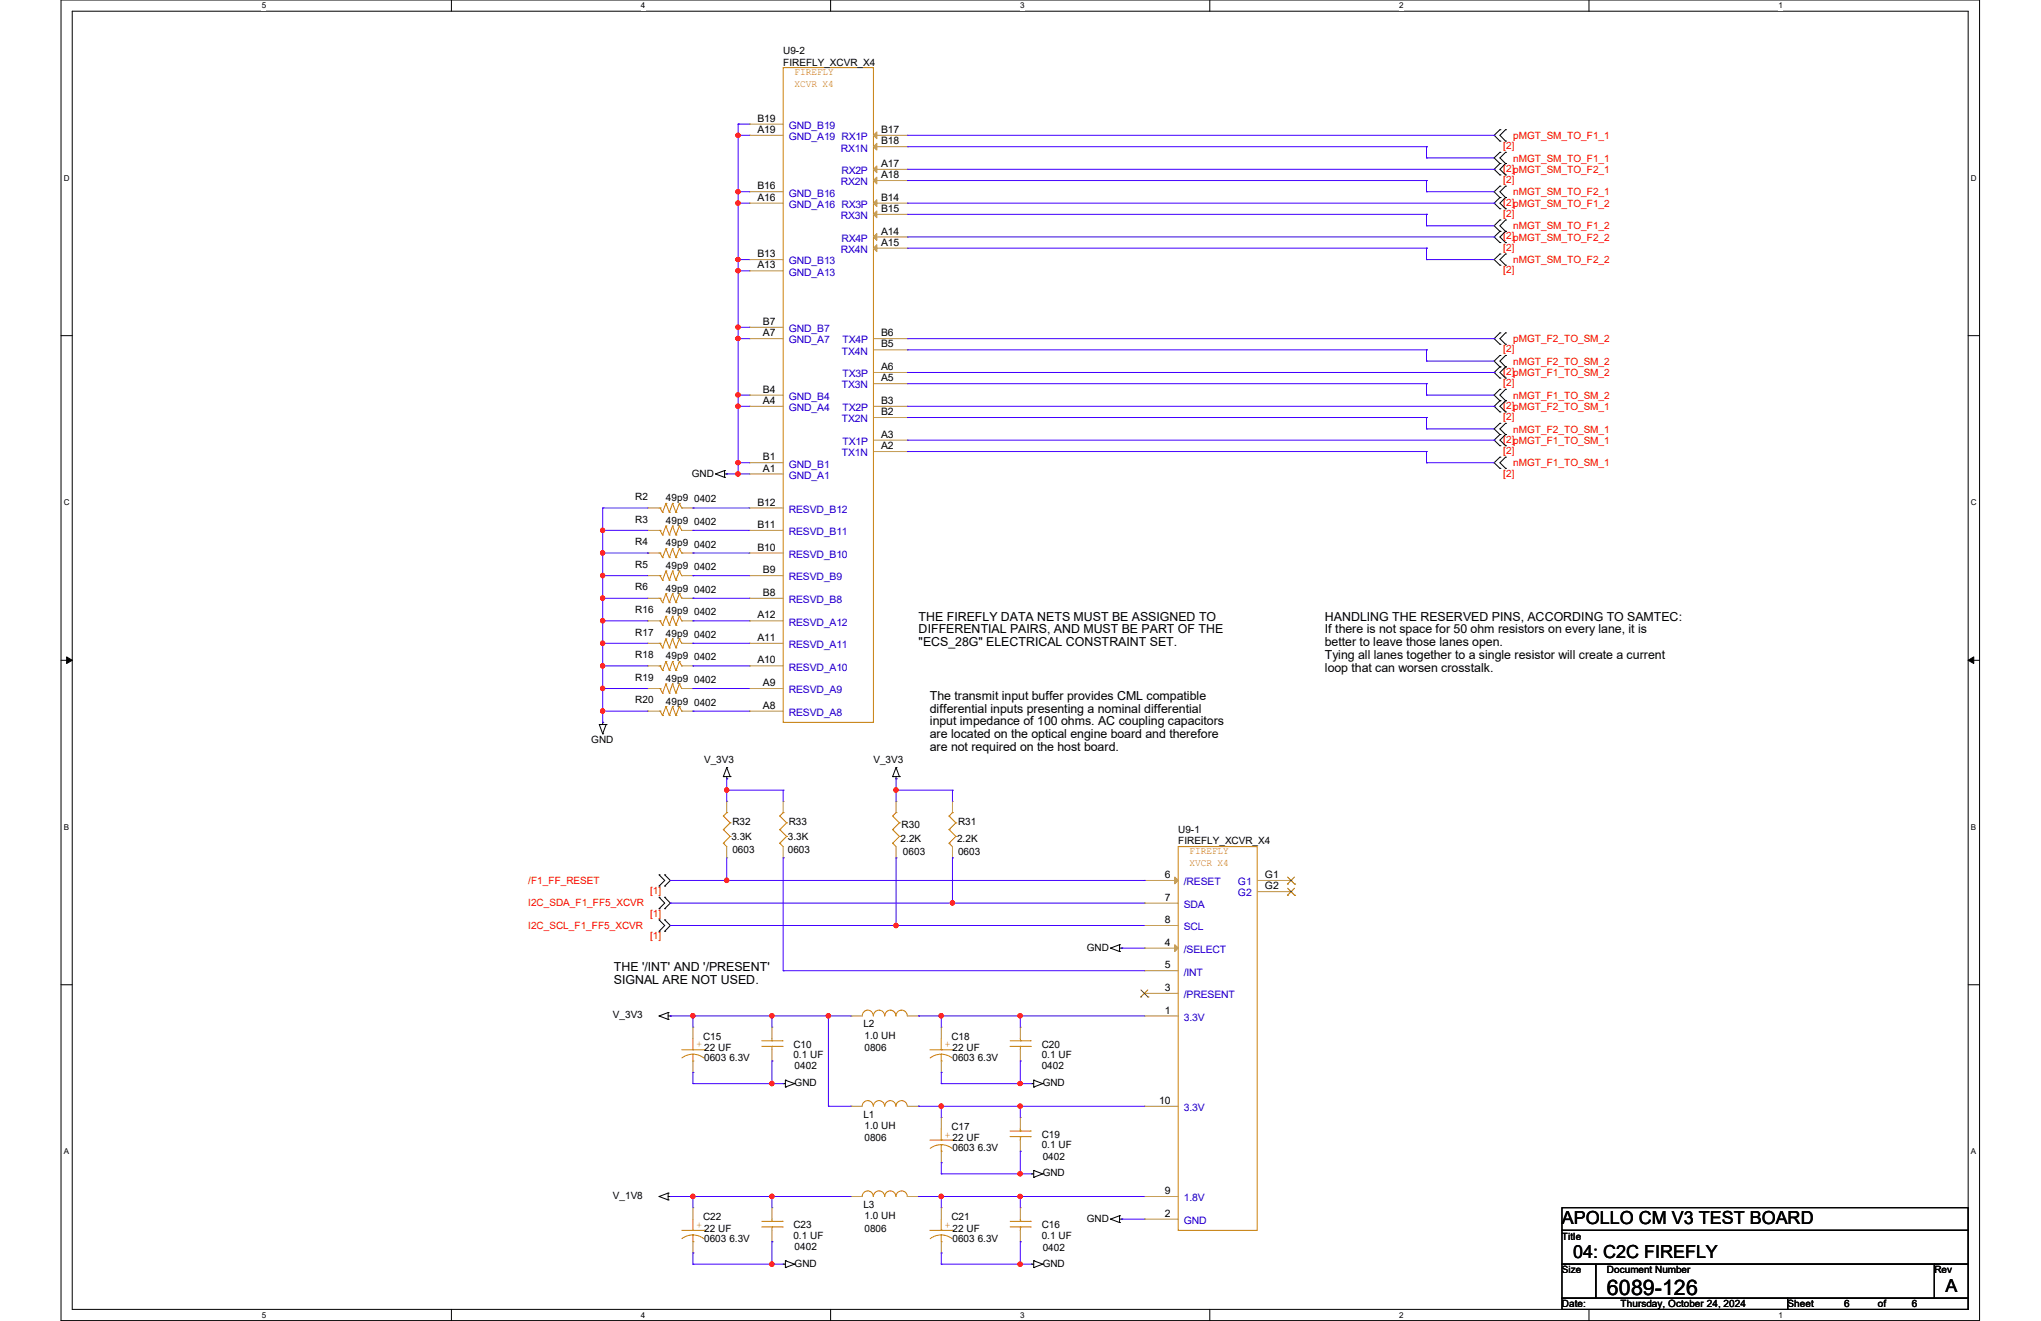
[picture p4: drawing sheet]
<svg xmlns="http://www.w3.org/2000/svg" width="432mm" height="279mm" viewBox="0 0 432 279" stroke-linecap="round" stroke-linejoin="round" font-family="sans-serif">
<path d="M12.9 0h405.9v279.3h-405.9zM15.3 2.4h401.1v274.5h-401.1z" fill="none" stroke="#000" stroke-width=".21"/>
<g fill="#fff">
<path d="M55.4 .3h.9v1.9h-.9z"/>
<path d="M55.4 277.2h.9v1.9h-.9z"/>
</g>
<path d="M95.5 0v2.4M95.5 276.9v2.4" fill="none" stroke="#000" stroke-width=".21"/>
<g fill="#fff">
<path d="M135.6 .3h.9v1.9h-.9z"/>
<path d="M135.6 277.2h.9v1.9h-.9z"/>
</g>
<path d="M175.7 0v2.4M175.7 276.9v2.4" fill="none" stroke="#000" stroke-width=".21"/>
<g fill="#fff">
<path d="M215.8 .3h.9v1.9h-.9z"/>
<path d="M215.8 277.2h.9v1.9h-.9z"/>
</g>
<path d="M255.9 0v2.4M255.9 276.9v2.4" fill="none" stroke="#000" stroke-width=".21"/>
<g fill="#fff">
<path d="M296 .3h1v1.9h-1z"/>
<path d="M296 277.2h1v1.9h-1z"/>
</g>
<path d="M336.2 0v2.4M336.2 276.9v2.4" fill="none" stroke="#000" stroke-width=".21"/>
<g fill="#fff">
<path d="M376.3 .3h.9v1.9h-.9z"/>
<path d="M376.3 277.2h.9v1.9h-.9z"/>
<path d="M13.5 36.7h1.2v1.9h-1.2z"/>
<path d="M417 36.7h1.2v1.9h-1.2z"/>
<path d="M13.5 105.3h1.2v1.9h-1.2z"/>
<path d="M417 105.3h1.2v1.9h-1.2z"/>
</g>
<path d="M12.9 71h2.4M416.4 71h2.4" fill="none" stroke="#000" stroke-width=".21"/>
<g fill="#fff">
<path d="M13.5 173.9h1.1v2h-1.1z"/>
<path d="M417 173.9h1.1v2h-1.1z"/>
</g>
<path d="M12.9 139.7h2.4M416.4 139.7h2.4" fill="none" stroke="#000" stroke-width=".21"/>
<path d="M14.1 138.9l1.2 .8-1.2 .6zM416.4 139.7l1.2-.8v1.4z" fill="#000" stroke="#000" stroke-width=".21"/>
<g fill="#fff">
<path d="M13.5 242.6h1.1v1.9h-1.1z"/>
<path d="M417 242.6h1.1v1.9h-1.1z"/>
</g>
<g fill="none" stroke="#000" stroke-width=".21">
<path d="M317.3 27.4h.1M317.3 29.8h.1M317.3 32.2h.1M317.3 34.6h.1M317.3 37h.1M317.3 39.4h.1M317.3 27.4l-1.2 1.2 1.2 1.2M317.3 32.2l-1.2 1.2 1.2 1.2M317.3 34.6l-1.2 1.2 1.2 1.2M317.3 39.4l-1.2 1.2 1.2 1.2M318.5 29.8h.1M318.5 27.4h.1"/>
<path d="M318.5 34.6h.1M318.5 32.2h.1M318.5 37h.1M318.5 39.4h.1M318.5 27.4l-1.2 1.2 1.2 1.2M318.5 32.2l-1.2 1.2 1.2 1.2M318.5 34.6l-1.2 1.2 1.2 1.2M318.5 39.4l-1.2 1.2 1.2 1.2M317.3 41.8h.1M317.3 44.2h.1M317.3 46.5h.1M317.3 48.9h.1"/>
<path d="M317.3 51.3h.1M317.3 53.7h.1M317.3 56.1h.1M317.3 41.8l-1.2 1.2 1.2 1.2M317.3 46.5l-1.2 1.3 1.2 1.1M317.3 48.9l-1.2 1.2 1.2 1.2M317.3 53.7l-1.2 1.2 1.2 1.2M318.5 41.8h.1M318.5 44.2h.1M318.5 48.9h.1M318.5 46.5h.1M318.5 51.3h.1"/>
<path d="M318.5 56.1h.1M318.5 53.7h.1M318.5 41.8l-1.2 1.2 1.2 1.2M318.5 46.5l-1.2 1.3 1.2 1.1M318.5 48.9l-1.2 1.2 1.2 1.2M318.5 53.7l-1.2 1.2 1.2 1.2M317.3 70.4h.1M317.3 72.8h.1M317.3 75.2h.1M317.3 77.6h.1M317.3 80h.1M317.3 70.4l-1.2 1.2 1.2 1.2"/>
<path d="M317.3 75.2l-1.2 1.2 1.2 1.2M317.3 77.6l-1.2 1.2 1.2 1.2M318.5 72.8h.1M318.5 70.4h.1M318.5 77.6h.1M318.5 75.2h.1M318.5 80h.1M318.5 70.4l-1.2 1.2 1.2 1.2M318.5 75.2l-1.2 1.2 1.2 1.2M318.5 77.6l-1.2 1.2 1.2 1.2M153.3 99.5h.1M153.3 99.5v1.5"/>
<path d="M153.3 99.5l-1.9 .7M317.3 82.3h.1M317.3 84.8h.1M317.3 87.1h.1M317.3 89.5h.1M317.3 91.9h.1M317.3 94.3h.1M317.3 96.7h.1M317.3 99.1h.1M317.3 82.3l-1.2 1.3 1.2 1.2M317.3 84.8l-1.2 1.1 1.2 1.2M317.3 89.5l-1.2 1.2 1.2 1.2"/>
<path d="M317.3 91.9l-1.2 1.2 1.2 1.2M317.3 96.7l-1.2 1.2 1.2 1.2M318.5 84.8h.1M318.5 82.3h.1M318.5 87.1h.1M318.5 91.9h.1M318.5 89.5h.1M318.5 94.3h.1M318.5 99.1h.1M318.5 96.7h.1M318.5 82.3l-1.2 1.3 1.2 1.2M318.5 84.8l-1.2 1.1 1.2 1.2"/>
<path d="M318.5 89.5l-1.2 1.2 1.2 1.2M318.5 91.9l-1.2 1.2 1.2 1.2M318.5 96.7l-1.2 1.2 1.2 1.2M151.4 100.2h.1M151.4 100.2l1.9 .8M153.3 101h.1M153.3 100.2h.5M153.8 100.2h.1M126.8 153.2h.1M126.8 153.2h1.4M126.8 153.2l.7 2M127.5 152.8h.1"/>
<path d="M127.5 155.2h.1M127.5 152.8v.4M128.2 153.2h.1M128.2 153.2l-.7 2M153 164.3h.1M153 164.3h1.5M153.8 164.7h.1M153.8 162.3h.1M153.8 164.3v.4M153.8 162.3l-.8 2M153.8 162.3l.7 2M154.5 164.3h.1"/>
<path d="M188.8 164.3h.1M188.8 164.3h1.5M189.6 164.7h.1M189.6 162.3h.1M189.6 164.3v.4M189.6 162.3l.7 2M189.6 162.3l-.8 2M190.3 164.3h.1M139.4 187.4h.1M139.4 185h.1M139.4 192.2h.1M139.4 189.8h.1"/>
<path d="M139.4 197h.1M139.4 194.6h.1M139.4 185l1.2 1.2-1.2 1.2M139.4 189.8l1.2 1.2-1.2 1.2M139.4 194.6l1.2 1.1-1.2 1.3M140.6 185h.1M140.6 187.4h.1M140.6 189.8h.1M140.6 192.2h.1M140.6 194.6h.1M140.6 197h.1M140.6 185l1.2 1.2-1.2 1.2"/>
<path d="M140.6 189.8l1.2 1.2-1.2 1.2M140.6 194.6l1.2 1.1-1.2 1.3M236.9 199.8h.1M236.9 199.8v1.5M236.9 199.8l-2 .7M12.9 208.3h2.4M139.4 214.9h.1M139.4 214.9l2 .7M141.4 215.6h.1M141.4 214.2h.1M141.4 214.2v1.4M141.4 214.9h.4"/>
<path d="M141.4 214.2l-2 .7M141.8 214.9h.1M234.9 200.5h.1M234.9 200.5l2 .8M236.9 201.3h.1M236.9 200.5h.4M237.3 200.5h.1M416.4 208.3h2.4M165.7 229.2h.1M165.7 229.2h.5M166.2 229.9h.1M166.2 228.5h.1"/>
<path d="M166.2 228.5v1.4M166.2 228.5l1.9 .7M168.1 229.2h.1M168.1 229.2l-1.9 .7M218.2 229.2h.1M218.2 229.2h.5M218.7 229.9h.1M218.7 228.5h.1M218.7 228.5v1.4M218.7 228.5l1.9 .7M220.6 229.2h.1M220.6 229.2l-1.9 .7"/>
<path d="M139.4 253.1h.1M139.4 253.1l2 .7M141.4 253.8h.1M141.4 252.3h.1M141.4 252.3v1.5M141.4 253.1h.4M141.4 252.3l-2 .8M141.8 253.1h.1M218.2 248.3h.1M218.2 248.3h.5M218.7 249h.1M218.7 247.6h.1"/>
<path d="M218.7 247.6v1.4M218.7 247.6l1.9 .7M220.6 248.3h.1M220.6 248.3l-1.9 .7M234.9 257.9h.1M234.9 257.9l2 .7M236.9 258.6h.1M236.9 257.1h.1M236.9 257.1v1.5M236.9 257.9h.4M236.9 257.1l-2 .8M237.3 257.9h.1"/>
<path d="M330.5 255.4h85.9v4.8h-85.9zM165.7 267.4h.1M165.7 267.4h.5M166.2 268.1h.1M166.2 266.7h.1M166.2 266.7v1.4M166.2 266.7l1.9 .7M168.1 267.4h.1M168.1 267.4l-1.9 .7M218.2 267.4h.1M218.2 267.4h.5M218.7 268.1h.1"/>
<path d="M218.7 266.7h.1M218.7 266.7v1.4M218.7 266.7l1.9 .7M220.6 267.4h.1M220.6 267.4l-1.9 .7M330.5 260.2h85.9v7.2h-85.9zM330.5 267.4h7.1v7.2h-7.1zM330.5 274.6h47.7v2.3h-47.7zM337.6 267.4h71.6v7.2h-71.6zM378.2 274.6h38.2v2.3h-38.2zM409.2 267.4h7.2v7.2h-7.2z"/>
</g>
<g fill="none" stroke="#cc8006" stroke-width=".21">
<path d="M165.7 14.3h19.1v138.5h-19.1zM139.4 112.2h.3M139.4 117h.3M139.4 107.4h.3M139.7 112.2h.1M139.7 117h.1M139.7 107.4h.1M139.7 112.2l.5 1M139.7 117l.5 .9M139.7 107.4l.5 1M140.2 113.2h.1M140.2 117.9h.1"/>
<path d="M140.2 108.4h.1M140.9 111.3h.1M140.9 116h.1M140.9 106.5h.1M140.9 111.3l-.7 1.9M140.9 111.3l.7 1.9M140.9 116l-.7 1.9M140.9 116l.7 1.9M140.9 106.5l-.7 1.9M140.9 106.5l.7 1.9M141.6 113.2h.1M141.6 117.9h.1"/>
<path d="M141.6 108.4h.1M142.3 111.3h.1M142.3 116h.1M142.3 106.5h.1M142.3 111.3l-.7 1.9M142.3 111.3l.7 1.9M142.3 116l-.7 1.9M142.3 116l.7 1.9M142.3 106.5l-.7 1.9M142.3 106.5l.7 1.9M143 113.2h.1M143 117.9h.1"/>
<path d="M143 108.4h.1M143.7 111.3h.1M143.7 116h.1M143.7 106.5h.1M143.7 111.3l-.7 1.9M143.7 111.3l.5 .9M143.7 116l-.7 1.9M143.7 116l.5 1M143.7 106.5l-.7 1.9M143.7 106.5l.5 .9M144.2 112.2h.1M144.2 117h.1"/>
<path d="M144.2 107.4h.1M139.4 131.3h.3M139.4 136.1h.3M139.4 121.8h.3M139.4 126.5h.3M139.7 131.3h.1M139.7 136.1h.1M139.7 121.8h.1M139.7 126.5h.1M139.7 131.3l.5 .9M139.7 136.1l.5 .9M139.7 121.8l.5 .9"/>
<path d="M139.7 126.5l.5 1M140.2 132.2h.1M140.2 137h.1M140.2 122.7h.1M140.2 127.5h.1M140.9 130.3h.1M140.9 135.1h.1M140.9 120.8h.1M140.9 139.9h.1M140.9 125.6h.1M140.9 130.3l-.7 1.9M140.9 130.3l.7 1.9"/>
<path d="M140.9 135.1l-.7 1.9M140.9 135.1l.7 1.9M140.9 120.8l-.7 1.9M140.9 120.8l.7 1.9M140.9 139.9l-.7 1.9M140.9 139.9l.7 1.9M140.9 125.6l-.7 1.9M140.9 125.6l.7 1.9M141.6 132.2h.1M141.6 137h.1M141.6 122.7h.1M141.6 127.5h.1"/>
<path d="M142.3 130.3h.1M142.3 135.1h.1M142.3 120.8h.1M142.3 139.9h.1M142.3 125.6h.1M142.3 130.3l-.7 1.9M142.3 130.3l.7 1.9M142.3 135.1l-.7 1.9M142.3 135.1l.7 1.9M142.3 120.8l-.7 1.9M142.3 120.8l.7 1.9M142.3 139.9l-.7 1.9"/>
<path d="M142.3 139.9l.7 1.9M142.3 125.6l-.7 1.9M142.3 125.6l.7 1.9M143 132.2h.1M143 137h.1M143 122.7h.1M143 127.5h.1M143.7 130.3h.1M143.7 135.1h.1M143.7 120.8h.1M143.7 139.9h.1M143.7 125.6h.1"/>
<path d="M143.7 130.3l-.7 1.9M143.7 130.3l.5 1M143.7 135.1l-.7 1.9M143.7 135.1l.5 1M143.7 120.8l-.7 1.9M143.7 120.8l.5 1M143.7 139.9l-.7 1.9M143.7 139.9l.5 .9M143.7 125.6l-.7 1.9M143.7 125.6l.5 .9M144.2 131.3h.1M144.2 136.1h.1"/>
<path d="M144.2 121.8h.1M144.2 126.5h.1M139.4 145.6h.3M139.4 150.4h.3M139.4 140.8h.3M139.7 145.6h.1M139.7 150.4h.1M139.7 140.8h.1M139.7 145.6l.5 1M139.7 150.4l.5 .9M139.7 140.8l.5 1M140.2 146.6h.1"/>
<path d="M140.2 151.3h.1M140.2 141.8h.1M140.9 144.7h.1M140.9 149.4h.1M140.9 144.7l-.7 1.9M140.9 144.7l.7 1.9M140.9 149.4l-.7 1.9M140.9 149.4l.7 1.9M141.6 146.6h.1M141.6 151.3h.1M141.6 141.8h.1M142.3 144.7h.1"/>
<path d="M142.3 149.4h.1M142.3 144.7l-.7 1.9M142.3 144.7l.7 1.9M142.3 149.4l-.7 1.9M142.3 149.4l.7 1.9M143 146.6h.1M143 151.3h.1M143 141.8h.1M143.7 144.7h.1M143.7 149.4h.1M143.7 144.7l-.7 1.9M143.7 144.7l.5 .9"/>
<path d="M143.7 149.4l-.7 1.9M143.7 149.4l.5 1M144.2 145.6h.1M144.2 150.4h.1M144.2 140.8h.1M153 178.4h.1M153 175.5h.1M153 172.6h.1M153 178.4l.8 .7M153 175.5l1.5 1.4M153 172.6l1.5 1.4M153.8 171.9h.1"/>
<path d="M153.8 171.9l-.8 .7M154.5 176.9h.1M154.5 174h.1M154.5 176.9l-1.5 1.5M154.5 174l-1.5 1.5M165 178.4h.1M165 175.5h.1M165 172.6h.1M165 178.4l.7 .7M165 175.5l1.4 1.4M165 172.6l1.4 1.4M165.7 171.9h.1"/>
<path d="M165.7 171.9l-.7 .7M166.4 176.9h.1M166.4 174h.1M166.4 176.9l-1.4 1.5M166.4 174l-1.4 1.5M188.8 178.4h.1M188.8 175.5h.1M188.8 172.6h.1M188.8 178.4l.8 .7M188.8 175.5l1.5 1.4M188.8 172.6l1.5 1.4M189.6 171.9h.1"/>
<path d="M189.6 171.9l-.8 .7M190.3 176.9h.1M190.3 174h.1M190.3 176.9l-1.5 1.5M190.3 174l-1.5 1.5M200.8 178.4h.1M200.8 175.5h.1M200.8 172.6h.1M200.8 178.4l.7 .7M200.8 175.5l1.4 1.4M200.8 172.6l1.4 1.4M201.5 171.9h.1"/>
<path d="M201.5 171.9l-.7 .7M202.2 176.9h.1M202.2 174h.1M202.2 176.9l-1.4 1.5M202.2 174l-1.4 1.5M249.3 179.1h16.7v81.1h-16.7zM146.6 219.6v2.4M163.3 219.6v.5M184.7 214.9a1.17 1.17 0 0 0-1.1-1.2 1.17 1.17 0 0 0-1.2 1.2M189.5 214.9a1.19 1.19 0 0 0-1.2-1.2 1.19 1.19 0 0 0-1.1 1.2 1.19 1.19 0 0 0-1.2-1.2 1.19 1.19 0 0 0-1.2 1.2M191.9 214.9a1.19 1.19 0 0 0-1.1-1.2 1.19 1.19 0 0 0-1.2 1.2M199.1 219.6v2.4"/>
<path d="M215.9 219.6v.5M144.2 222h4.8M146.6 224.4h.1M146.6 222h.1M146.6 223l1 .1 1.3 .7M146.6 223l-1 .1-1.3 .7M146.6 223v1.4M149 222h.1M161.2 221.3h4.3M161.2 220.1h4.3M163.3 220.1h.1M163.3 221.3h.1"/>
<path d="M163.3 221.3v.7M165.5 221.3h.1M165.5 220.1h.1M182.4 234a1.16 1.16 0 0 1 1.2-1.2 1.16 1.16 0 0 1 1.1 1.2M184.8 234a1.19 1.19 0 0 1 1.2-1.2 1.19 1.19 0 0 1 1.2 1.2 1.19 1.19 0 0 1 1.1-1.2 1.19 1.19 0 0 1 1.2 1.2M189.6 234a1.19 1.19 0 0 1 1.2-1.2 1.19 1.19 0 0 1 1.1 1.2M196.7 222h4.8M199.1 224.4h.1M199.1 222h.1M199.1 223l1 .1 1.3 .7M199.1 223l-1 .1-1.3 .7M199.1 223v1.4"/>
<path d="M199.1 238.8v2.3M201.5 222h.1M213.7 221.3h4.3M213.7 220.1h4.3M213.7 239.2h4.3M215.9 220.1h.1M215.9 221.3h.1M215.9 239.2h.1M215.9 221.3v.7M215.9 238.8v.4M218 221.3h.1M218 220.1h.1"/>
<path d="M218 239.2h.1M146.6 257.9v2.3M161.2 259.5h4.3M161.2 258.3h4.3M163.3 258.3h.1M163.3 259.5h.1M163.3 257.9v.4M163.3 259.5v.7M165.5 259.5h.1M165.5 258.3h.1M184.7 253.1a1.16 1.16 0 0 0-1.1-1.2 1.16 1.16 0 0 0-1.2 1.2M189.5 253.1a1.19 1.19 0 0 0-1.2-1.2 1.19 1.19 0 0 0-1.1 1.2 1.19 1.19 0 0 0-1.2-1.2 1.19 1.19 0 0 0-1.2 1.2"/>
<path d="M191.9 253.1a1.19 1.19 0 0 0-1.1-1.2 1.19 1.19 0 0 0-1.2 1.2M196.7 241.1h4.8M199.1 243.5h.1M199.1 241.1h.1M199.1 242.1l1.5 .3 .8 .5M199.1 242.1l-1 .1-1.3 .7M199.1 242.1v1.4M199.1 257.9v2.3M201.5 241.1h.1M213.7 259.5h4.3M213.7 258.3h4.3M213.7 240.4h4.3"/>
<path d="M215.9 258.3h.1M215.9 259.5h.1M215.9 240.4h.1M215.9 240.4v.7M215.9 257.9v.4M215.9 259.5v.7M218 259.5h.1M218 258.3h.1M218 240.4h.1M144.2 260.2h4.8M146.6 262.6h.1M146.6 260.2h.1"/>
<path d="M146.6 261.2l1.5 .3 .8 .5M146.6 261.2l-1 .1-1.3 .7M146.6 261.2v1.4M149 260.2h.1M196.7 260.2h4.8M199.1 262.6h.1M199.1 260.2h.1M199.1 261.2l1.5 .3 .8 .5M199.1 261.2l-1 .1-1.3 .7M199.1 261.2v1.4M201.5 260.2h.1"/>
</g>
<g fill="none" stroke="#a84" stroke-width=".21">
<path d="M158.5 26.2h.1M158.5 28.6h.1M158.5 26.2h7.2M158.5 28.6h7.2M184.8 28.6h7.2M184.8 31h7.2M184.8 35.8h7.2M184.8 38.2h7.2M192 28.6h.1M192 31h.1M192 35.8h.1M192 38.2h.1"/>
<path d="M158.5 40.6h.1M158.5 43h.1M158.5 54.9h.1M158.5 57.3h.1M158.5 40.6h7.2M158.5 43h7.2M158.5 54.9h7.2M158.5 57.3h7.2M184.8 43h7.2M184.8 45.3h7.2M184.8 50.1h7.2M184.8 52.5h7.2"/>
<path d="M192 43h.1M192 45.3h.1M192 50.1h.1M192 52.5h.1M158.5 69.2h.1M158.5 71.6h.1M158.5 69.2h7.2M158.5 71.6h7.2M184.8 71.6h7.2M184.8 78.8h7.2M184.8 74h7.2M192 78.8h.1"/>
<path d="M192 71.6h.1M192 74h.1M158.5 83.6h.1M158.5 85.9h.1M158.5 97.9h.1M158.5 83.6h7.2M158.5 85.9h7.2M158.5 97.9h7.2M184.8 85.9h7.2M184.8 93.1h7.2M184.8 95.5h7.2M184.8 88.3h7.2"/>
<path d="M184.8 81.2h7.2M192 93.1h.1M192 95.5h.1M192 85.9h.1M192 88.3h.1M192 81.2h.1M137 112.2h.1M137 117h.1M137 107.4h.1M137 112.2h2.4M137 117h2.4M137 107.4h2.4"/>
<path d="M144.2 112.2h2.4M144.2 117h2.4M144.2 107.4h2.4M146.6 112.2h.1M146.6 117h.1M146.6 107.4h.1M158.5 112.2h.1M158.5 107.4h.1M158.5 100.2h.1M158.5 117h.1M158.5 112.2h7.2M158.5 117h7.2"/>
<path d="M158.5 107.4h7.2M158.5 100.2h7.2M137 131.3h.1M137 136.1h.1M137 121.8h.1M137 126.5h.1M137 131.3h2.4M137 136.1h2.4M137 126.5h2.4M137 121.8h2.4M144.2 131.3h2.4M144.2 136.1h2.4"/>
<path d="M144.2 126.5h2.4M144.2 121.8h2.4M146.6 131.3h.1M146.6 136.1h.1M146.6 121.8h.1M146.6 126.5h.1M158.5 136.1h.1M158.5 131.3h.1M158.5 126.5h.1M158.5 121.8h.1M158.5 131.3h7.2M158.5 136.1h7.2"/>
<path d="M158.5 126.5h7.2M158.5 121.8h7.2M137 145.6h.1M137 150.4h.1M137 140.8h.1M137 145.6h2.4M137 150.4h2.4M137 140.8h2.4M144.2 145.6h2.4M144.2 150.4h2.4M144.2 140.8h2.4M146.6 145.6h.1"/>
<path d="M146.6 150.4h.1M146.6 140.8h.1M158.5 150.4h.1M158.5 145.6h.1M158.5 140.8h.1M158.5 145.6h7.2M158.5 150.4h7.2M158.5 140.8h7.2M153.8 169.5h.1M153.8 169.5v2.4M153.8 179.1v2.3M165.7 169.5h.1"/>
<path d="M165.7 169.5v2.4M165.7 179.1v2.3M189.6 169.5h.1M189.6 169.5v2.4M189.6 179.1v2.3M201.5 169.5h.1M201.5 169.5v2.4M201.5 179.1v2.3M153.8 181.4h.1M165.7 181.4h.1M189.6 181.4h.1M201.5 181.4h.1"/>
<path d="M242.1 186.2h.1M242.1 191h.1M242.1 195.7h.1M242.1 186.2h7.2M242.1 191h7.2M242.1 195.7h7.2M266 186.2h7.1M266 188.6h7.1M273.1 186.2h.1M273.1 188.6h.1M146.6 217.3h.1M146.6 217.3v2.3"/>
<path d="M163.3 217.3h.1M163.3 217.3v2.3M180 214.9h.1M180 214.9h2.4M192 214.9h2.4M194.4 214.9h.1M199.1 217.3h.1M199.1 217.3v2.3M215.9 217.3h.1M215.9 217.3v2.3M242.1 214.9h.1M242.1 210.1h.1"/>
<path d="M242.1 200.5h.1M242.1 205.3h.1M242.1 214.9h7.2M242.1 210.1h7.2M242.1 200.5h7.2M242.1 205.3h7.2M146.6 226.8h.1M146.6 224.4v2.4M163.3 224.4h.1M163.3 222v2.4M180 234h.1M180 234h2.4"/>
<path d="M192 234h2.4M194.4 234h.1M199.1 226.8h.1M199.1 236.3h.1M199.1 224.4v2.4M199.1 236.3v2.5M215.9 224.4h.1M215.9 236.3h.1M215.9 222v2.4M215.9 236.3v2.5M242.1 234h.1M242.1 234h7.2"/>
<path d="M146.6 255.4h.1M146.6 255.4v2.5M163.3 255.4h.1M163.3 255.4v2.5M180 253.1h.1M180 253.1h2.4M192 253.1h2.4M194.4 253.1h.1M199.1 255.4h.1M199.1 245.9h.1M199.1 243.5v2.4M199.1 255.4v2.5"/>
<path d="M215.9 255.4h.1M215.9 243.5h.1M215.9 241.1v2.4M215.9 255.4v2.5M242.1 257.9h.1M242.1 253.1h.1M242.1 253.1h7.2M242.1 257.9h7.2M146.6 265h.1M146.6 262.6v2.4M163.3 262.6h.1M163.3 260.2v2.4"/>
<path d="M199.1 265h.1M199.1 262.6v2.4M215.9 262.6h.1M215.9 260.2v2.4"/>
</g>
<g fill="#a84" stroke="#a84" stroke-width=".21">
<path d="M185.5 27.9v1.4l-.7-.7z"/>
<path d="M185.5 30.3v1.4l-.7-.7z"/>
<path d="M185.5 35.1v1.4l-.7-.7z"/>
<path d="M185.5 37.5v1.4l-.7-.7z"/>
<path d="M185.5 42.2v1.5l-.7-.7z"/>
<path d="M185.5 44.6v1.5l-.7-.8z"/>
<path d="M185.5 49.4v1.4l-.7-.7z"/>
<path d="M185.5 51.8v1.4l-.7-.7z"/>
<path d="M248.5 199.8l.8 .7-.8 .8z"/>
<path d="M248.5 185.5l.8 .7-.8 .7z"/>
</g>
<path d="M272.4 187h.1M272.4 189.4h.1M272.4 185.5l1.5 1.5M272.4 187.9l1.5 1.5M273.9 185.5l-1.5 1.5M273.9 187.9l-1.5 1.5M273.9 187h.1M273.9 189.4h.1M241.3 210.9h.1M241.4 209.4l1.5 1.5M242.8 209.4l-1.5 1.5M242.9 210.9h.1" fill="none" stroke="#804000" stroke-width=".21"/>
<g fill="none" stroke="#4200ff" stroke-width=".21">
<path d="M156.2 26.2h.1M156.2 28.6h.1M156.2 26.2h2.3M156.2 26.2v74M156.2 28.6h2.3M192 28.6h124.1M192 31h109.8M192 35.8h124.1M192 38.2h109.8M301.8 31h.1M301.8 38.2h.1M301.8 33.4h.1"/>
<path d="M301.8 33.4h14.3M301.8 31v2.4M301.8 38.2v2.4M316.1 28.6h.1M316.1 35.8h.1M156.2 40.6h.1M156.2 43h.1M156.2 54.9h.1M156.2 57.3h.1M156.2 40.6h2.3M156.2 43h2.3M156.2 54.9h2.3"/>
<path d="M156.2 57.3h2.3M192 43h124.1M192 45.3h109.8M192 50.1h124.1M192 52.5h109.8M301.8 45.3h.1M301.8 52.5h.1M301.8 40.6h.1M301.8 47.8h.1M301.8 54.9h.1M301.8 40.6h14.3M301.8 54.9h14.3"/>
<path d="M301.8 47.8h14.3M301.8 45.3v2.5M301.8 52.5v2.4M316.1 43h.1M316.1 50.1h.1M156.2 69.2h.1M156.2 71.6h.1M156.2 69.2h2.3M156.2 71.6h2.3M192 71.6h124.1M192 74h109.8M192 78.8h124.1"/>
<path d="M301.8 74h.1M301.8 76.4h.1M301.8 76.4h14.3M301.8 74v2.4M316.1 71.6h.1M316.1 78.8h.1M156.2 83.6h.1M156.2 85.9h.1M156.2 97.9h.1M156.2 83.6h2.3M156.2 85.9h2.3M156.2 97.9h2.3"/>
<path d="M192 81.2h109.8M192 85.9h124.1M192 88.3h109.8M192 93.1h124.1M192 95.5h109.8M301.8 81.2h.1M301.8 88.3h.1M301.8 95.5h.1M301.8 83.6h.1M301.8 90.7h.1M301.8 97.9h.1M301.8 83.6h14.3"/>
<path d="M301.8 97.9h14.3M301.8 90.7h14.3M301.8 81.2v2.4M301.8 88.3v2.4M301.8 95.5v2.4M316.1 85.9h.1M316.1 93.1h.1M127.5 112.2h.1M127.5 107.4h.1M127.5 117h.1M127.5 107.4v45.4M127.5 107.4h9.5"/>
<path d="M127.5 112.2h9.5M127.5 117h9.5M137 117h.1M146.6 107.4h.1M146.6 112.2h.1M146.6 117h.1M146.6 107.4h11.9M146.6 112.2h11.9M146.6 117h11.9M153.8 100.2h.1M153.8 100.2h4.7M156.2 100.2h.1"/>
<path d="M127.5 121.8h.1M127.5 126.5h.1M127.5 131.3h.1M127.5 136.1h.1M127.5 121.8h9.5M127.5 126.5h9.5M127.5 131.3h9.5M127.5 136.1h9.5M146.6 121.8h.1M146.6 126.5h.1M146.6 131.3h.1M146.6 136.1h.1"/>
<path d="M146.6 121.8h11.9M146.6 126.5h11.9M146.6 131.3h11.9M146.6 136.1h11.9M127.5 140.8h.1M127.5 145.6h.1M127.5 150.4h.1M127.5 152.8h.1M127.5 140.8h9.5M127.5 145.6h9.5M127.5 150.4h9.5M146.6 140.8h.1"/>
<path d="M146.6 145.6h.1M146.6 150.4h.1M146.6 140.8h11.9M146.6 145.6h11.9M146.6 150.4h11.9M153.8 164.7h.1M153.8 167.1h.1M153.8 164.7v4.8M153.8 167.1h11.9M165.7 167.1h.1M165.7 167.1v2.4M189.6 164.7h.1"/>
<path d="M189.6 167.1h.1M189.6 164.7v4.8M189.6 167.1h11.9M201.5 167.1h.1M201.5 167.1v2.4M141.8 191h.1M141.8 195.7h.1M141.8 186.2h100.3M141.8 191h100.3M141.8 195.7h100.3M153.8 186.2h.1M153.8 181.4v4.8"/>
<path d="M165.7 181.4h.1M165.7 181.4v23.9M189.6 181.4h.1M189.6 195.7h.1M189.6 181.4v14.3M201.5 181.4h.1M201.5 191h.1M201.5 181.4v9.6M242.1 186.2h.1M141.8 214.9h.1M141.8 214.9h38.2M146.6 214.9h.1"/>
<path d="M146.6 214.9v2.4M163.3 214.9h.1M163.3 214.9v2.4M165.7 205.3h.1M165.7 205.3h76.4M175.3 214.9h.1M175.3 214.9v19.1M194.4 214.9h.1M194.4 214.9h47.7M199.1 214.9h.1M199.1 214.9v2.4M215.9 214.9h.1"/>
<path d="M215.9 214.9v2.4M237.3 200.5h.1M237.3 200.5h4.8M146.6 226.8h.1M146.6 229.2h.1M146.6 226.8v2.4M146.6 229.2h19.1M163.3 224.4h.1M163.3 229.2h.1M163.3 224.4v4.8M175.3 234h.1M175.3 234h4.7"/>
<path d="M194.4 234h.1M194.4 234h47.7M199.1 226.8h.1M199.1 229.2h.1M199.1 234h.1M199.1 226.8v2.4M199.1 234v2.3M199.1 229.2h19.1M215.9 224.4h.1M215.9 229.2h.1M215.9 234h.1M215.9 224.4v4.8"/>
<path d="M215.9 234v2.3M141.8 253.1h.1M141.8 253.1h38.2M146.6 253.1h.1M146.6 253.1v2.3M163.3 253.1h.1M163.3 253.1v2.3M194.4 253.1h.1M194.4 253.1h47.7M199.1 245.9h.1M199.1 248.3h.1M199.1 253.1h.1"/>
<path d="M199.1 245.9v2.4M199.1 253.1v2.3M199.1 248.3h19.1M215.9 243.5h.1M215.9 248.3h.1M215.9 253.1h.1M215.9 243.5v4.8M215.9 253.1v2.3M237.3 257.9h.1M237.3 257.9h4.8M146.6 265h.1M146.6 267.4h.1"/>
<path d="M146.6 265v2.4M146.6 267.4h19.1M163.3 262.6h.1M163.3 267.4h.1M163.3 262.6v4.8M199.1 265h.1M199.1 267.4h.1M199.1 265v2.4M199.1 267.4h19.1M215.9 262.6h.1M215.9 267.4h.1M215.9 262.6v4.8"/>
</g>
<g fill="#f00" stroke="#f00" stroke-width=".21">
<circle cx="153.7" cy="167.1" r=".46"/>
<circle cx="189.5" cy="167.1" r=".46"/>
<circle cx="201.5" cy="191" r=".46"/>
<circle cx="189.5" cy="195.7" r=".46"/>
<circle cx="146.6" cy="214.8" r=".46"/>
<circle cx="175.2" cy="214.8" r=".46"/>
<circle cx="163.3" cy="214.8" r=".46"/>
<circle cx="199.1" cy="214.8" r=".46"/>
<circle cx="215.8" cy="214.8" r=".46"/>
<circle cx="163.3" cy="229.2" r=".46"/>
<circle cx="215.8" cy="229.2" r=".46"/>
<circle cx="199.1" cy="234" r=".46"/>
<circle cx="215.8" cy="234" r=".46"/>
<circle cx="215.8" cy="248.3" r=".46"/>
<circle cx="146.6" cy="253" r=".46"/>
<circle cx="163.3" cy="253" r=".46"/>
<circle cx="199.1" cy="253" r=".46"/>
<circle cx="215.8" cy="253" r=".46"/>
<circle cx="163.3" cy="267.4" r=".46"/>
<circle cx="215.8" cy="267.4" r=".46"/>
<circle cx="156.1" cy="40.6" r=".46"/>
<circle cx="156.1" cy="28.6" r=".46"/>
<circle cx="156.1" cy="54.9" r=".46"/>
<circle cx="156.1" cy="42.9" r=".46"/>
<circle cx="156.1" cy="57.3" r=".46"/>
<circle cx="156.1" cy="69.2" r=".46"/>
<circle cx="156.1" cy="83.5" r=".46"/>
<circle cx="156.1" cy="71.6" r=".46"/>
<circle cx="156.1" cy="97.9" r=".46"/>
<circle cx="156.1" cy="85.9" r=".46"/>
<circle cx="156.1" cy="100.2" r=".46"/>
<circle cx="127.5" cy="112.2" r=".46"/>
<circle cx="127.5" cy="116.9" r=".46"/>
<circle cx="127.5" cy="121.7" r=".46"/>
<circle cx="127.5" cy="126.5" r=".46"/>
<circle cx="127.5" cy="131.3" r=".46"/>
<circle cx="127.5" cy="136.1" r=".46"/>
<circle cx="127.5" cy="140.8" r=".46"/>
<circle cx="127.5" cy="145.6" r=".46"/>
<circle cx="127.5" cy="150.4" r=".46"/>
<circle cx="153.7" cy="186.2" r=".46"/>
</g>
<text font-size="4.5" x="340" y="273.9">6089-126</text>
<g font-size="3.8">
<text x="330.5" y="258.8">APOLLO CM V3 TEST BOARD</text>
<text x="332.8" y="266">04: C2C FIREFLY</text>
<text x="411.6" y="273.2">A</text>
</g>
<g font-size="2.6">
<text x="194.4" y="131.3">THE FIREFLY DATA NETS MUST BE ASSIGNED TO</text>
<text x="280.3" y="131.3">HANDLING THE RESERVED PINS, ACCORDING TO SAMTEC:</text>
<text x="194.4" y="134">DIFFERENTIAL PAIRS, AND MUST BE PART OF THE</text>
<text x="194.4" y="136.7">&quot;ECS_28G&quot; ELECTRICAL CONSTRAINT SET.</text>
<text x="280.3" y="134">If there is not space for 50 ohm resistors on every lane, it is</text>
<text x="280.3" y="136.7">better to leave those lanes open.</text>
<text x="280.3" y="139.4">Tying all lanes together to a single resistor will create a current</text>
<text x="280.3" y="142.1">loop that can worsen crosstalk.</text>
<text x="196.7" y="148">The transmit input buffer provides CML compatible</text>
<text x="196.7" y="150.7">differential inputs presenting a nominal differential</text>
<text x="196.7" y="153.4">input impedance of 100 ohms. AC coupling capacitors</text>
<text x="196.7" y="156.1">are located on the optical engine board and therefore</text>
<text x="196.7" y="158.8">are not required on the host board.</text>
<text x="129.9" y="205.3">THE '/INT' AND '/PRESENT'</text>
<text x="129.9" y="208">SIGNAL ARE NOT USED.</text>
</g>
<g font-size="2.2">
<text x="160.2" y="25.7">B19</text>
<text x="160.2" y="28.1">A19</text>
<text x="186.4" y="28.1">B17</text>
<text x="186.4" y="30.5">B18</text>
<text x="186.4" y="35.3">A17</text>
<text x="160.2" y="40">B16</text>
<text x="186.4" y="37.7">A18</text>
<text x="160.2" y="42.5">A16</text>
<text x="186.4" y="42.5">B14</text>
<text x="186.4" y="44.8">B15</text>
<text x="186.4" y="49.6">A14</text>
<text x="186.4" y="52">A15</text>
<text x="160.2" y="54.4">B13</text>
<text x="160.2" y="56.8">A13</text>
<text x="161.4" y="68.7">B7</text>
<text x="161.4" y="71.1">A7</text>
<text x="186.4" y="71.1">B6</text>
<text x="186.4" y="73.5">B5</text>
<text x="161.4" y="83.1">B4</text>
<text x="186.4" y="78.3">A6</text>
<text x="186.4" y="80.6">A5</text>
<text x="161.4" y="85.4">A4</text>
<text x="186.4" y="85.4">B3</text>
<text x="186.4" y="87.8">B2</text>
<text x="186.4" y="92.6">A3</text>
<text x="186.4" y="95">A2</text>
<text x="161.4" y="97.4">B1</text>
<text x="161.4" y="99.7">A1</text>
<text x="160.2" y="106.9">B12</text>
<text x="160.2" y="111.7">B11</text>
<text x="160.2" y="116.5">B10</text>
<text x="161.4" y="121.2">B9</text>
<text x="160.2" y="130.8">A12</text>
<text x="161.4" y="126">B8</text>
<text x="160.2" y="135.5">A11</text>
<text x="160.2" y="140.3">A10</text>
<text x="161.4" y="149.9">A8</text>
<text x="161.4" y="145.1">A9</text>
<text x="246.4" y="185.7">6</text>
<text x="267.6" y="185.7">G1</text>
<text x="246.4" y="190.5">7</text>
<text x="267.6" y="188.1">G2</text>
<text x="246.4" y="195.2">8</text>
<text x="246.4" y="200">4</text>
<text x="246.4" y="209.6">3</text>
<text x="246.4" y="204.8">5</text>
<text x="246.4" y="214.4">1</text>
<text x="245.2" y="233.5">10</text>
<text x="246.4" y="257.3">2</text>
<text x="246.4" y="252.6">9</text>
</g>
<g font-size="2.2" fill="#00c">
<text x="166.9" y="27.3">GND_B19</text>
<text x="166.9" y="29.6">GND_A19 RX1P</text>
<text x="177.9" y="32">RX1N</text>
<text x="166.9" y="41.6">GND_B16</text>
<text x="177.9" y="39.2">RX2N</text>
<text x="178" y="36.8">RX2P</text>
<text x="166.9" y="44">GND_A16 RX3P</text>
<text x="177.9" y="46.4">RX3N</text>
<text x="177.9" y="53.5">RX4N</text>
<text x="178" y="51.1">RX4P</text>
<text x="166.9" y="55.9">GND_B13</text>
<text x="166.9" y="58.3">GND_A13</text>
<text x="166.9" y="70.2">GND_B7</text>
<text x="166.9" y="72.6">GND_A7</text>
<text x="178.1" y="75">TX4N</text>
<text x="178.3" y="72.6">TX4P</text>
<text x="178.1" y="82.2">TX3N</text>
<text x="178.3" y="79.8">TX3P</text>
<text x="166.9" y="84.6">GND_B4</text>
<text x="166.9" y="87">GND_A4</text>
<text x="178.1" y="89.3">TX2N</text>
<text x="178.3" y="87">TX2P</text>
<text x="178.3" y="94.1">TX1P</text>
<text x="166.9" y="98.9">GND_B1</text>
<text x="166.9" y="101.3">GND_A1</text>
<text x="178.1" y="96.5">TX1N</text>
<text x="166.9" y="113.2">RESVD_B11</text>
<text x="166.9" y="108.5">RESVD_B12</text>
<text x="166.9" y="118">RESVD_B10</text>
<text x="166.9" y="122.8">RESVD_B9</text>
<text x="166.9" y="127.5">RESVD_B8</text>
<text x="166.9" y="137.1">RESVD_A11</text>
<text x="166.9" y="132.3">RESVD_A12</text>
<text x="166.9" y="141.9">RESVD_A10</text>
<text x="166.9" y="146.6">RESVD_A9</text>
<text x="166.9" y="151.4">RESVD_A8</text>
<text x="250.4" y="187.2">/RESET</text>
<text x="261.9" y="187.2">G1</text>
<text x="261.9" y="189.6">G2</text>
<text x="250.4" y="192">SDA</text>
<text x="250.4" y="196.8">SCL</text>
<text x="250.4" y="201.5">/SELECT</text>
<text x="250.4" y="206.3">/INT</text>
<text x="250.4" y="215.9">3.3V</text>
<text x="250.4" y="211.1">/PRESENT</text>
<text x="250.4" y="235">3.3V</text>
<text x="250.4" y="254.1">1.8V</text>
<text x="250.4" y="258.9">GND</text>
</g>
<g font-size="2.1">
<text x="165.7" y="11.5">U9-2</text>
<text x="165.7" y="13.9">FIREFLY_XCVR_X4</text>
<text x="146.3" y="100.8">GND</text>
<text x="134.4" y="105.8">R2</text>
<text x="140.9" y="106">49p9</text>
<text x="146.9" y="106.3">0402</text>
<text x="134.4" y="110.6">R3</text>
<text x="140.9" y="110.8">49p9</text>
<text x="146.9" y="111">0402</text>
<text x="134.4" y="115.4">R4</text>
<text x="140.9" y="115.6">49p9</text>
<text x="146.9" y="115.8">0402</text>
<text x="134.4" y="120.1">R5</text>
<text x="134.4" y="124.9">R6</text>
<text x="140.9" y="120.4">49p9</text>
<text x="140.9" y="125.1">49p9</text>
<text x="146.9" y="120.6">0402</text>
<text x="146.9" y="125.3">0402</text>
<text x="134.4" y="129.7">R16</text>
<text x="140.9" y="129.9">49p9</text>
<text x="146.9" y="130.1">0402</text>
<text x="134.4" y="134.5">R17</text>
<text x="140.9" y="134.7">49p9</text>
<text x="146.9" y="134.9">0402</text>
<text x="134.4" y="144">R19</text>
<text x="134.4" y="139.2">R18</text>
<text x="140.9" y="139.4">49p9</text>
<text x="146.9" y="139.7">0402</text>
<text x="134.4" y="148.8">R20</text>
<text x="140.9" y="144.2">49p9</text>
<text x="140.9" y="149">49p9</text>
<text x="146.9" y="144.5">0402</text>
<text x="146.9" y="149.2">0402</text>
<text x="125.1" y="157.1">GND</text>
<text x="149" y="161.4">V_3V3</text>
<text x="184.8" y="161.4">V_3V3</text>
<text x="154.7" y="177.7">3.3K</text>
<text x="154.9" y="174.5">R32</text>
<text x="166.7" y="177.7">3.3K</text>
<text x="166.9" y="174.5">R33</text>
<text x="190.5" y="178.1">2.2K</text>
<text x="190.8" y="175">R30</text>
<text x="202.5" y="178.1">2.2K</text>
<text x="202.7" y="174.5">R31</text>
<text x="249.3" y="178.6">FIREFLY_XCVR_X4</text>
<text x="249.3" y="176.2">U9-1</text>
<text x="154.9" y="180.5">0603</text>
<text x="166.7" y="180.5">0603</text>
<text x="191" y="180.8">0603</text>
<text x="202.7" y="180.8">0603</text>
<text x="229.9" y="201">GND</text>
<text x="129.7" y="215.4">V_3V3</text>
<text x="148.8" y="219.9">C15</text>
<text x="167.8" y="221.6">C10</text>
<text x="182.7" y="217.3">L2</text>
<text x="182.9" y="219.7">1.0 UH</text>
<text x="201.3" y="219.9">C18</text>
<text x="220.4" y="221.6">C20</text>
<text x="149" y="222.3">22 UF</text>
<text x="149" y="224.5">0603 6.3V</text>
<text x="167.8" y="223.7">0.1 UF</text>
<text x="168.1" y="226.1">0402</text>
<text x="182.9" y="222.3">0806</text>
<text x="201.5" y="222.3">22 UF</text>
<text x="201.5" y="224.5">0603 6.3V</text>
<text x="220.4" y="223.7">0.1 UF</text>
<text x="220.4" y="226.1">0402</text>
<text x="168.1" y="229.7">GND</text>
<text x="220.6" y="229.7">GND</text>
<text x="182.7" y="236.4">L1</text>
<text x="182.9" y="238.8">1.0 UH</text>
<text x="201.3" y="239">C17</text>
<text x="182.9" y="241.4">0806</text>
<text x="201.5" y="241.4">22 UF</text>
<text x="201.5" y="243.5">0603 6.3V</text>
<text x="220.4" y="240.7">C19</text>
<text x="220.4" y="242.8">0.1 UF</text>
<text x="220.6" y="245.4">0402</text>
<text x="220.6" y="248.8">GND</text>
<text x="129.7" y="253.6">V_1V8</text>
<text x="182.7" y="255.5">L3</text>
<text x="182.9" y="257.9">1.0 UH</text>
<text x="148.8" y="258.1">C22</text>
<text x="149" y="260.5">22 UF</text>
<text x="149" y="262.6">0603 6.3V</text>
<text x="167.8" y="259.8">C23</text>
<text x="167.8" y="262">0.1 UF</text>
<text x="182.9" y="260.5">0806</text>
<text x="201.3" y="258.1">C21</text>
<text x="201.5" y="260.5">22 UF</text>
<text x="201.5" y="262.6">0603 6.3V</text>
<text x="220.4" y="259.8">C16</text>
<text x="220.4" y="262">0.1 UF</text>
<text x="229.9" y="258.4">GND</text>
<text x="330.5" y="262.2">Title</text>
<text x="168.1" y="267.9">GND</text>
<text x="168.1" y="264.3">0402</text>
<text x="220.6" y="267.9">GND</text>
<text x="220.6" y="264.6">0402</text>
<text x="330.5" y="269.3">Size</text>
<text x="340" y="269.3">Document Number</text>
<text x="409.2" y="269.3">Rev</text>
<text x="330.5" y="276.5">Date:</text>
<text x="342.9" y="276.5">Thursday, October 24, 2024</text>
<text x="378.2" y="276.5">Sheet</text>
<text x="390.1" y="276.5">6</text>
<text x="397.3" y="276.5">of</text>
<text x="404.4" y="276.5">6</text>
</g>
<g font-size="2.1" fill="#cc8006">
<text x="168.1" y="16">FIREFLY</text>
<text x="168.1" y="18.3">XCVR X4</text>
<text x="251.7" y="180.7">FIREFLY</text>
<text x="251.7" y="183.1">XVCR X4</text>
<text x="147.3" y="221.5">+</text>
<text x="199.9" y="221.5">+</text>
<text x="199.9" y="240.6">+</text>
<text x="147.3" y="259.7">+</text>
<text x="199.9" y="259.7">+</text>
</g>
<g font-size="2.1" fill="#f00">
<text x="320.2" y="29.4">pMGT_SM_TO_F1_1</text>
<text x="318" y="31.5">[2]</text>
<text x="320.2" y="34.2">nMGT_SM_TO_F1_1</text>
<text x="318" y="36.3">[2]pMGT_SM_TO_F2_1</text>
<text x="318" y="38.7">[2]</text>
<text x="320.2" y="41.3">nMGT_SM_TO_F2_1</text>
<text x="318" y="43.5">[2]pMGT_SM_TO_F1_2</text>
<text x="318" y="45.8">[2]</text>
<text x="318" y="50.6">[2]pMGT_SM_TO_F2_2</text>
<text x="318" y="53">[2]</text>
<text x="320.2" y="48.5">nMGT_SM_TO_F1_2</text>
<text x="318" y="57.8">[2]</text>
<text x="320.2" y="55.7">nMGT_SM_TO_F2_2</text>
<text x="318" y="74.5">[2]</text>
<text x="320.2" y="72.3">pMGT_F2_TO_SM_2</text>
<text x="320.2" y="77.1">nMGT_F2_TO_SM_2</text>
<text x="318" y="79.3">[2]pMGT_F1_TO_SM_2</text>
<text x="318" y="81.7">[2]</text>
<text x="318" y="86.4">[2]pMGT_F2_TO_SM_1</text>
<text x="318" y="88.9">[2]</text>
<text x="320.2" y="84.3">nMGT_F1_TO_SM_2</text>
<text x="318" y="93.6">[2]pMGT_F1_TO_SM_1</text>
<text x="320.2" y="91.5">nMGT_F2_TO_SM_1</text>
<text x="318" y="96">[2]</text>
<text x="318" y="100.8">[2]</text>
<text x="320.2" y="98.6">nMGT_F1_TO_SM_1</text>
<text x="111.8" y="187">/F1_FF_RESET</text>
<text x="111.8" y="191.7">I2C_SDA_F1_FF5_XCVR</text>
<text x="137.5" y="189.1">[1]</text>
<text x="111.8" y="196.5">I2C_SCL_F1_FF5_XCVR</text>
<text x="137.5" y="193.9">[1]</text>
<text x="137.5" y="198.7">[1]</text>
</g>
<g font-size="1.7">
<text x="55.4" y="1.8">5</text>
<text x="135.6" y="1.8">4</text>
<text x="215.8" y="1.8">3</text>
<text x="296" y="1.8">2</text>
<text x="376.3" y="1.8">1</text>
<text x="13.5" y="38.2">D</text>
<text x="417" y="38.2">D</text>
<text x="13.5" y="106.8">C</text>
<text x="417" y="106.8">C</text>
<text x="13.5" y="175.5">B</text>
<text x="417" y="175.5">B</text>
<text x="13.5" y="244.1">A</text>
<text x="417" y="244.1">A</text>
<text x="55.4" y="278.7">5</text>
<text x="135.6" y="278.7">4</text>
<text x="215.8" y="278.7">3</text>
<text x="296" y="278.7">2</text>
<text x="376.3" y="278.7">1</text>
</g>
</svg>
